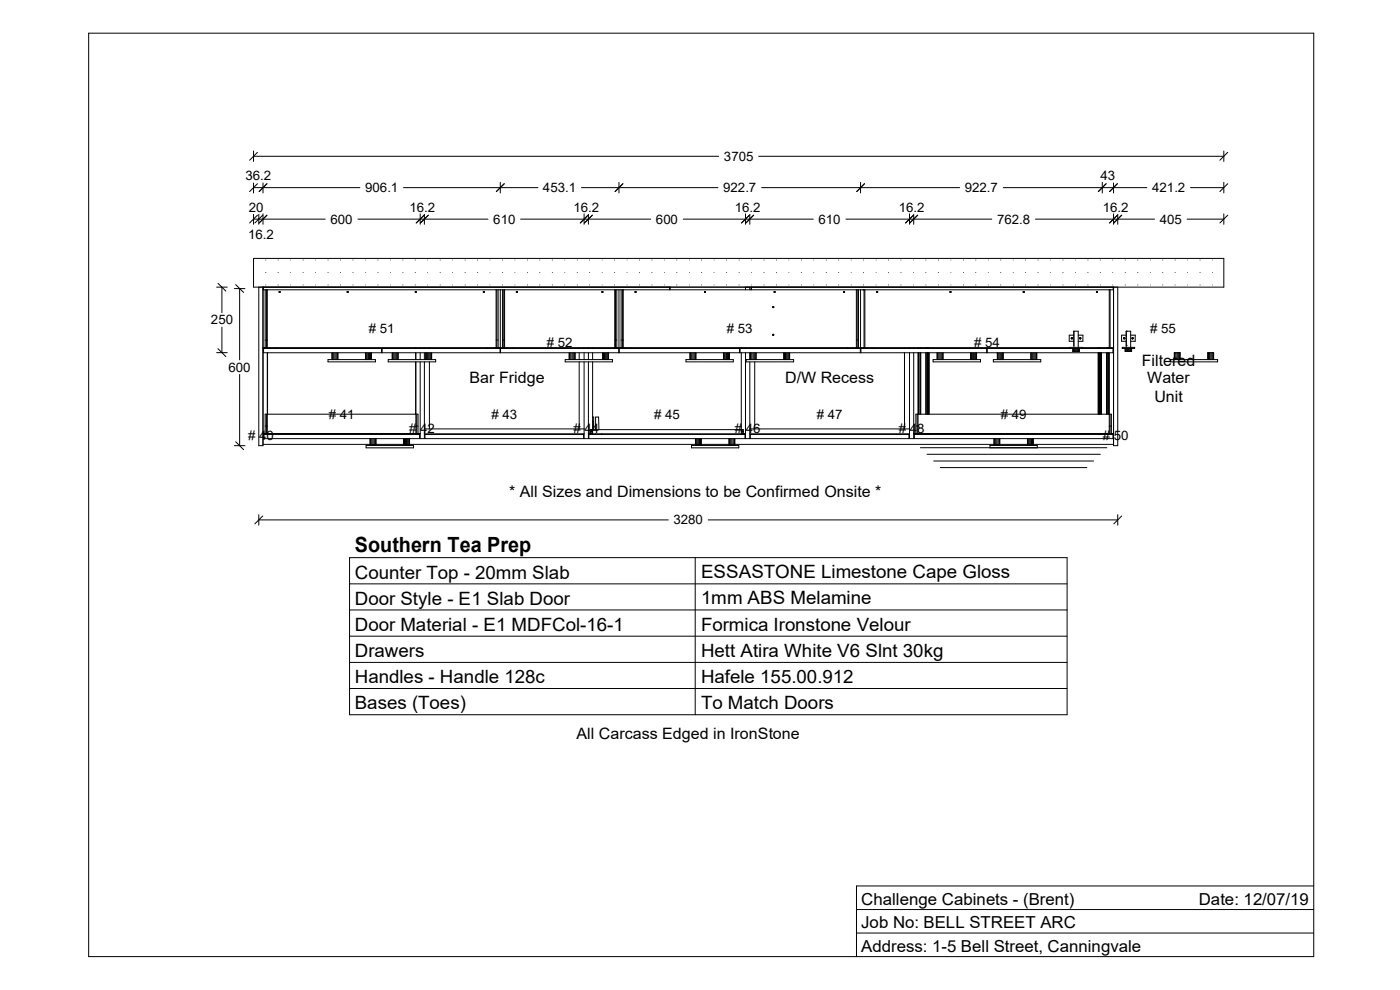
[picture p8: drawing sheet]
<svg xmlns="http://www.w3.org/2000/svg" width="297mm" height="210mm" viewBox="0 0 297 210" stroke-linecap="round" stroke-linejoin="round" font-family="sans-serif">
<g fill="none" stroke="#000" stroke-width=".21">
<path d="M18.8 7h259.9v195.9h-259.9zM53.8 32v2.2M53.8 38.8v2.1M53.8 39.8h22.5M53.8 33.2h98.7M54.6 39l-1.7 1.6M54.6 32.3l-1.7 1.7M55.8 38.8v2.1M56.6 39l-1.6 1.6M85.6 39.8h28.5M106.1 38.7v2.2M107 39l-1.7 1.6"/>
<path d="M123.4 39.8h28.9M131.3 38.7v2.2M132.1 39l-1.6 1.6M161 33.2h98.6M161.6 39.8h42M182.6 38.7v2.2M183.4 39l-1.6 1.6M212.8 39.8h30.5M233.9 38.7v2.2M234.7 39l-1.7 1.6M236.2 38.8v2.1M237.1 39l-1.7 1.6"/>
<path d="M252.6 39.8h7M259.6 32v2.2M259.6 38.7v2.2M260.5 39l-1.7 1.6M260.5 32.3l-1.7 1.7M53.8 54.8h205.8v6.1h-205.8zM53.8 45.5v2.1M53.8 46.5h15.2M54.6 45.6l-1.7 1.7M54.9 45.5v2.1M55.7 45.6l-1.6 1.7M55.8 45.4v2.2"/>
<path d="M56.6 45.6l-1.6 1.7M75.9 46.5h27.6M89.1 45.4v2.2M90 45.6l-1.7 1.7M90 45.5v2.1M90.9 45.6l-1.7 1.7M110.5 46.5h27.5M123.9 45.4v2.2M124.8 45.6l-1.7 1.7M124.8 45.5v2.1M125.7 45.6l-1.7 1.7M144.9 46.5h27.6"/>
<path d="M158.2 45.4v2.2M159 45.6l-1.7 1.7M159.1 45.5v2.1M159.9 45.6l-1.7 1.7M179.5 46.5h30.9M193 45.4v2.2M193.8 45.6l-1.7 1.7M193.8 45.5v2.1M194.7 45.6l-1.7 1.7M219.7 46.5h25.2M236.2 45.4v2.2M237.1 45.6l-1.7 1.7"/>
<path d="M237.1 45.5v2.1M238 45.6l-1.7 1.7M251.8 46.5h7.8M259.6 45.4v2.2M260.5 45.6l-1.7 1.7M46 60.9h2.2M46 74.8h2.2M46.2 74l1.7 1.6M46.2 60.1l1.7 1.7M47.1 60.9v5.4M47.1 69.4v5.4M49.7 61.2h2.3"/>
<path d="M50 60.4l1.7 1.6M50.8 61.2v15.1M50.8 79.4v15.1M54.9 60.9v33.6h.9v-33.6M55.8 61.5h180.4M55.8 73.8h171.2M55.9 60.9v.6M55.9 73.9h25v.9h-25zM56.3 61.5v12.3M56.3 72.1h.4M56.5 61.5v12.3M56.7 61.5v12.4"/>
<path d="M56.7 74.8v17.2M56.8 73.8v.1M56.8 74.8v13.1M57.3 73.8v.1M58.6 73.8v.1M59.2 61.9l.2 .1h-.1zM59.4 62h.1M69.6 76.3h10v.5h-10zM70.4 74.8v1.5M70.5 74.8v1.5M70.6 74.8v1.5M70.8 74.8v1.5"/>
<path d="M71.1 74.8v1.5M71.3 74.8v1.5M71.5 74.8v1.5M71.6 74.8v1.5M71.7 74.8v1.5M73.7 61.9v.1h.1M73.7 61.8h.1M73.8 61.8v.1M73.9 61.9v.1M73.9 62h-.1M77.5 74.8v1.5M77.6 74.8v1.5"/>
<path d="M77.7 74.8v1.5M77.9 74.8v1.5M78.2 74.8v1.5M78.4 74.8v1.5M78.6 74.8v1.5M78.8 74.8v1.5M81.1 73.9h25v.9h-25zM82.4 76.3h10v.5h-10zM83.2 74.8v1.5M83.3 74.8v1.5M83.4 74.8v1.5M83.6 74.8v1.5"/>
<path d="M83.8 74.8v1.5M84.1 74.8v1.5M84.3 74.8v1.5M84.4 74.8v1.5M84.5 74.8v1.5M88.2 73.8v.1M88.2 74.8v1.5M88.2 76.8v11.1M88.2 61.8l-.1 .2M88.2 61.8l.1 .1M88.2 76.8v15.2M88.3 61.9v.1h-.2"/>
<path d="M89.1 73.8v.1M89.1 74.8v1.5M89.1 76.8v16.2h.9v-16.2M90 73.8v.1M90 74.8v1.5M90.3 74.8v1.5M90.4 74.8v1.5M90.5 74.8v1.5M90.7 74.8v1.5M90.9 74.8v1.5M91.1 73.8v.1M91.1 76.8v14.2"/>
<path d="M91.2 74.8v1.5M91.4 74.8v1.5M91.5 74.8v1.5M91.6 74.8v1.5M102.6 62h.1M102.7 61.9l-.2 .1M102.7 61.9v.1M102.7 62h.1M103.4 73.8v.1M104.7 73.8v.1M105.2 61.5v12.3M105.2 72.1h.5"/>
<path d="M105.4 61.5v12.3M105.7 61.5v12.3M106.1 61.5v12.3M106.2 73.9h25.1v.9h-25.1zM106.6 61.5v12.3M106.6 72.1h.5M106.9 61.5v12.3M107.1 61.5v12.3M107.5 73.8v.1M108.9 73.8v.1M109.5 61.9l.2-.1 .1 .2h-.2zM119.9 76.3h10v.5h-10z"/>
<path d="M120.7 74.8v1.5M120.9 74.8v1.5M121.1 74.8v1.5M121.4 74.8v1.5M121.6 74.8v1.5M121.8 74.8v1.5M122 74.8v1.5M122.9 73.8v.1M122.9 74.8v1.5M122.9 76.8v14.2M123.9 73.8v.1M123.9 74.8v1.5"/>
<path d="M123.9 76.8v16.2h.9v-16.2M124.8 73.8v.1M124.8 74.8v1.5M125.7 73.8v.1M125.7 74.8v1.5M125.7 76.8v15.2M127.7 61.9l.2 .1M127.8 61.8h.1M127.9 61.8v.1M127.9 74.8v1.5M127.9 61.9v.1M128 74.8v1.5"/>
<path d="M128.2 74.8v1.5M128.5 74.8v1.5M128.7 74.8v1.5M128.9 74.8v1.5M129.1 74.8v1.5M130.4 61.5v12.3M130.4 72.1h.5M130.6 61.5v12.3M130.9 61.5v12.3M131.3 61.5v12.3M131.4 73.9h25.5v.9h-25.5zM131.8 61.5v12.3"/>
<path d="M131.8 72.1h.4M132 61.5v12.3M132.2 61.5v12.3M132.7 73.8v.1M134.1 73.8v.1M134.7 62l.1-.2 .1 .2M134.7 62h.2M134.7 62h.1M134.9 62h.1M142.1 60.9v.6M142.2 60.9v.6M145.5 76.3h10.1v.5h-10.1z"/>
<path d="M146.4 74.8v1.5M146.6 74.8v1.5M146.8 74.8v1.5M147 74.8v1.5M147.2 74.8v1.5M147.4 74.8v1.5M147.6 74.8v1.5M149.5 62h.1M149.6 61.9l-.1 .1M149.7 61.9v.1M149.7 62h-.1M153.5 74.8v1.5"/>
<path d="M153.7 74.8v1.5M153.9 74.8v1.5M154.1 74.8v1.5M154.3 74.8v1.5M154.6 74.8v1.5M154.7 74.8v1.5M154.8 74.8v1.5M157 73.9h25.5v.9h-25.5zM157.3 73.8v.1M157.3 74.8v17.2M158.2 60.9v.6M158.2 73.8v.1"/>
<path d="M158.2 74.8v18.2h.9v-16.2M158.3 76.3h10.1v.5h-10.1zM159.1 60.9v.6M159.1 73.8v.1M159.1 74.8v1.5M159.2 74.8v1.5M159.3 74.8v1.5M159.4 60.9v.6M159.5 74.8v1.5M159.8 74.8v1.5M160 74.8v1.5M160.1 73.8v.1"/>
<path d="M160.1 76.8v14.2M160.2 74.8v1.5M160.4 74.8v1.5M163.9 65.2h.1M163.9 71v.1M163.9 71h.3l-.2 .1M163.9 71h.1M164 65.1l-.1 .1M164 65.2v.1M164 71.1h.1M164 65.1h.1M164 65.1h.2l-.2 .2"/>
<path d="M164.2 62l.1-.2 .1 .2M164.3 62h.1M164.4 62h.1M166.3 74.8v1.5M166.4 74.8v1.5M166.6 74.8v1.5M166.9 74.8v1.5M167.1 74.8v1.5M167.3 74.8v1.5M167.5 74.8v1.5M179.1 61.9h-.1l.1 .1M179.2 61.9v.1"/>
<path d="M179.2 62h-.1M179.8 73.8v.1M181.2 73.8v.1M181.7 72.1h.4M181.7 61.5v12.3M181.9 61.5v12.3M182.1 61.5v12.3M182.6 61.5v12.3M182.6 73.9h26.7v.9h-26.7zM183.3 61.5v12.3M183.5 61.5v12.3M184 73.8v.1"/>
<path d="M185.4 73.8v.1M186 61.8l.2 .2h-.2zM191.9 73.8v.1M191.9 74.8v16.2M193 73.8v.1M193 74.8v18.2h.8v-18.2M193.8 73.8v.1M194.8 73.8v.1M194.8 74.8v17.2M194.8 74.8v13.1M194.9 73.8v.1M194.9 74.8v13.1"/>
<path d="M195.2 73.8v.1M195.2 74.8v13.1M195.3 73.8v.1M195.3 74.8v13.1M196.4 73.8v.1M196.4 74.8v13.1M196.5 73.8v.1M196.5 74.8v13.1M196.6 73.8v.1M196.6 74.8v13.1M196.8 73.8v.1M196.8 74.8v13.1"/>
<path d="M196.9 73.8v.1M196.9 74.8v13.1M197 73.8v.1M197 74.8v13.1M197.1 73.8v.1M197.1 74.8v13.1M198 76.3h10v.5h-10zM198.8 74.8v1.5M198.9 74.8v1.5M199 74.8v1.5M199.2 74.8v1.5M199.4 74.8v1.5"/>
<path d="M199.7 74.8v1.5M199.9 74.8v1.5M200 74.8v1.5M200.1 74.8v1.5M201.5 61.9l.2 .1h-.1zM205.9 74.8v1.5M206 74.8v1.5M206.1 74.8v1.5M206.3 74.8v1.5M206.5 74.8v1.5M206.8 74.8v1.5M207 74.8v1.5"/>
<path d="M207.1 74.8v1.5M207.2 74.8v1.5M209.4 73.9h26.7v.9h-26.7zM210.7 76.3h10.1v.5h-10.1zM211.6 74.8v1.5M211.8 74.8v1.5M212 74.8v1.5M212.2 74.8v1.5M212.4 74.8v1.5M212.6 74.8v1.5M212.8 74.8v1.5M217.1 61.9l.1-.1 .1 .2h-.2z"/>
<path d="M217.1 62h.1M218.7 74.8v1.5M218.9 74.8v1.5M219.1 74.8v1.5M219.3 74.8v1.5M219.6 74.8v1.5M219.8 74.8v1.5M219.9 74.8v1.5M220 74.8v1.5M227 73.9v-.2h2.6v.2M227.6 73.9v.6h1.4l-.1-.6M227.6 73.9v.6"/>
<path d="M227.7 73.9v.6M227.8 71.1h-1v1.3h1M227.8 73.9v.6M227.8 73.3v-3h.9v3.4M227.8 70.3v3.4M227.9 73.9v.6M228.1 73.9v.6M228.3 73.9v.6M228.5 73.9v.6M228.6 73.9v.6M228.7 71.1h1v1.3h-1M228.8 73.9v.6"/>
<path d="M228.9 73.9v.6M229.6 73.8h6.6M232.6 62l.1-.2 .1 .2M232.6 62h.1M232.6 62h.2M232.8 62h.1M233 73.8v.1M233 74.8v13.1M233.1 73.8v.1M233.1 74.8v13.1M233.2 73.8v.1M233.2 74.8v13.1"/>
<path d="M233.3 73.8v.1M233.3 74.8v13.1M233.4 73.8v.1M233.4 74.8v13.1M233.6 74.8v13.1M233.7 74.8v13.1M234.7 74.8v13.1M234.8 73.8v.1M234.8 74.8v13.1M234.9 73.8v.1M234.9 74.8v13.1M235.2 73.8v.1"/>
<path d="M235.2 74.8v13.1M235.3 61.5v12.4M235.3 74.8v17.2M235.5 61.5v12.3M236.2 60.9v.6M236.2 60.9v33.6h.9v-33.6M238.1 73.7h2.6v.2h-2.6zM238.7 73.9v.6h1.4v-.6M238.8 73.9v.6M238.9 73.9v.6M238.9 70.3h.1M238.9 73.3h.1"/>
<path d="M238.9 70.3h1v3.4M238.9 71.1h-1v1.3h1M238.9 70.3v3.4M239.1 73.9v.6M239.2 73.9v.6M239.4 73.9v.6M239.6 73.9v.6M239.7 73.9v.6M239.9 71.1h.9v1.3h-.9M239.9 73.9v.6M240 73.9v.6M248.3 76.3h10v.5h-10z"/>
<path d="M249.1 76.3v-1.5h1.3l-.1 1.5M249.2 74.8v1.5M249.3 74.8v1.5M249.5 74.8v1.5M249.8 74.8v1.5M250 74.8v1.5M250.2 74.8v1.5M256.2 76.3v-1.5h1.3v1.5M256.3 74.8v1.5M256.4 74.8v1.5M256.6 74.8v1.5M256.9 74.8v1.5"/>
<path d="M257.1 74.8v1.5M257.3 74.8v1.5M257.4 74.8v1.5M49.7 94.5h2.3M50 93.7l1.7 1.7M55.8 92h33.3M55.8 94.3h180.4M55.9 92.2h33.1v.8h-33.1zM56.3 92v-4.1h32.4v4.1M56.3 90.4h.4M56.5 87.9v4.1M57.3 92v.2"/>
<path d="M58.6 92v.2M77.7 94.5h10v.5h-10zM78.5 93v1.5M78.6 93v1.5M78.7 93v1.5M78.9 93v1.5M79.1 93v1.5M79.4 93v1.5M79.6 93v1.5M79.7 93v1.5M79.8 93v1.5M85.6 93v1.5"/>
<path d="M85.7 93v1.5M85.8 93v1.5M86 93v1.5M86.2 93v1.5M86.5 93v1.5M86.7 93v1.5M86.8 93v1.5M86.9 93v1.5M88.2 90.4h.5M88.4 87.9v4.1M90 92h33.9M90 91h33.9"/>
<path d="M90.2 92.2h33.6v.8h-33.6zM124.8 92h33.4M124.8 92h.9M124.9 92.2h33.2v.8h-33.2zM125.3 92v-.9h32.4v.9M125.3 91.6h.4M125.5 91.1v.5M125.6 91.1v.9M125.7 88.5h.2v2.6M125.7 89.3h.1v1.3h-.1M126.3 92v.2M126.3 91.1l.1-2.6h.6l.1 2.6"/>
<path d="M127.7 92v.2M146.7 94.5h10v.5h-10zM147.5 93v1.5M147.6 93v1.5M147.7 93v1.5M147.9 93v1.5M148.2 93v1.5M148.4 93v1.5M148.6 93v1.5M148.7 93v1.5M148.8 93v1.5M154.7 93v1.5"/>
<path d="M154.8 93v1.5M155 93v1.5M155.3 93v1.5M155.5 93v1.5M155.7 93v1.5M155.8 93v1.5M155.9 93v1.5M157.3 92h.9M157.3 91.6h.4M157.4 91.1v.9M157.4 91.6h.1M157.4 91.1v.5"/>
<path d="M159.1 92h33.9M159.1 91h33.9M159.2 92.2h33.6v.8h-33.6zM193.8 92h42.4M194 92.2h42.1v.8h-42.1zM194.3 92v-4.1h41.5v4.1M194.3 90.4h.5M194.6 87.9v4.1M195.3 95h39.5M195.3 92v.2M196.4 92v.2M196.5 92v.2"/>
<path d="M196.6 92v.2M196.7 96.4h36.7M196.8 92v.2M196.9 92v.2M197 92v.2M197.1 92v.2M198.1 97.8h33.9M199.5 99.2h31.1M210 95v-.5h10.1v.5M210.9 93v1.5M211 93v1.5M211.2 93v1.5"/>
<path d="M211.5 93v1.5M211.7 93v1.5M211.9 93v1.5M212.1 93v1.5M218 93v1.5M218.2 93v1.5M218.4 93v1.5M218.6 93v1.5M218.8 93v1.5M219 93v1.5M219.2 93v1.5M233 92v.2"/>
<path d="M233.1 92v.2M233.2 92v.2M233.3 92v.2M233.4 92v.2M233.6 92v.2M233.7 92v.2M234.7 92v.2M235.3 90.4h.5M235.5 87.9v4.1M54.9 109.2v2.2M54.9 110.3h86.9M55.7 109.5l-1.6 1.6"/>
<path d="M74.2 118.3h152.2v33.3h-152.2zM147.5 118.3v33.3M150.3 110.3h86.8M237.1 109.2v2.2M238 109.5l-1.7 1.6M74.2 135h152.2M74.2 129.4h152.2M74.2 123.9h152.2M74.2 140.5h152.2M74.2 146.1h152.2M181.7 197.9h97M181.7 193h97"/>
<path d="M278.7 187.9h-97v15"/>
<circle cx="227.4" cy="71.8" r=".15"/>
<circle cx="229.2" cy="71.8" r=".15"/>
<circle cx="238.5" cy="71.8" r=".14"/>
<circle cx="240.3" cy="71.8" r=".14"/>
</g>
<path d="M56.3 57.7h.2v.2h-.2zM58.9 57.7h.2v.2h-.2zM61.6 57.7l.1 .2zM64.2 57.7h.2v.2h-.2zM66.9 57.7l.1 .2zM69.5 57.7h.2v.2h-.2zM72.1 57.7h.2v.2h-.2zM74.8 57.7h.2v.2h-.2zM77.5 57.7l.1 .2zM80.1 57.7h.2v.2h-.2zM82.8 57.7l.1 .2zM85.4 57.7h.2v.2h-.2zM88 57.7h.2v.2h-.2zM90.7 57.7l.1 .2zM93.3 57.7h.2v.2h-.2zM96 57.7l.1 .2zM98.6 57.7h.2v.2h-.2zM101.2 57.7h.2v.2h-.2zM103.9 57.7l.1 .2zM106.5 57.7h.2v.2h-.2zM109.2 57.7l.1 .2zM111.8 57.7h.2v.2h-.2zM114.4 57.7h.2v.2h-.2zM117.1 57.7h.2v.2h-.2zM119.8 57.7l.1 .2zM122.4 57.7h.2v.2h-.2zM125 57.7h.2v.2h-.2zM127.7 57.7l.1 .2zM130.3 57.7h.2v.2h-.2zM133 57.7l.1 .2zM135.6 57.7h.2v.2h-.2zM138.2 57.7h.2v.2h-.2zM140.9 57.7l.1 .2zM143.5 57.7h.2v.2h-.2zM146.2 57.7l.1 .2zM148.8 57.7h.1v.2h-.1zM151.4 57.7l.2 .2zM154.1 57.7h.1v.2h-.1zM156.7 57.7h.2v.2h-.2zM159.4 57.7l.1 .2zM162 57.7h.2v.2h-.2zM164.6 57.7h.2v.2h-.2zM167.3 57.7l.1 .2zM169.9 57.7h.2v.2h-.2zM172.6 57.7l.1 .2zM175.2 57.7h.2v.2h-.2zM177.8 57.7h.2v.2h-.2zM180.5 57.7l.1 .2zM183.1 57.7h.2v.2h-.2zM185.8 57.7l.1 .2zM188.4 57.7h.2v.2h-.2zM191.1 57.7h.1v.2h-.1zM193.7 57.7l.1 .2zM196.3 57.7h.2v.2h-.2zM199 57.7h.2v.2h-.2zM201.7 57.7l.1 .2zM204.3 57.7h.2v.2h-.2zM206.9 57.7h.2v.2h-.2zM209.6 57.7l.1 .2zM212.2 57.7h.2v.2h-.2zM214.9 57.7l.1 .2zM217.5 57.7h.2v.2h-.2zM220.1 57.7h.2v.2h-.2zM222.8 57.7l.1 .2zM225.4 57.7h.2v.2h-.2zM228.1 57.7l.1 .2zM230.7 57.7h.2v.2h-.2zM233.3 57.7h.2v.2h-.2zM236 57.7l.1 .2zM238.6 57.7h.2v.2h-.2zM241.3 57.7h.2v.2h-.2zM244 57.7l.1 .2zM246.6 57.7h.2v.2h-.2zM249.2 57.7h.2v.2h-.2zM251.9 57.7l.1 .2zM254.5 57.7h.2v.2h-.2zM257.2 57.7l.1 .2zM56.3 55.1h.2v.1h-.2zM58.9 55.1h.2v.1h-.2zM61.6 55.1l.1 .1zM64.2 55.1h.2v.1h-.2zM66.9 55.1l.1 .1zM69.5 55.1h.2v.1h-.2zM72.1 55.1h.2v.1h-.2zM74.8 55.1h.2v.1h-.2zM77.5 55.1l.1 .1zM80.1 55.1h.2v.1h-.2zM82.8 55.1l.1 .1zM85.4 55.1h.2v.1h-.2zM88 55.1h.2v.1h-.2zM90.7 55.1l.1 .1zM93.3 55.1h.2v.1h-.2zM96 55.1l.1 .1zM98.6 55.1h.2v.1h-.2zM101.2 55.1h.2v.1h-.2zM103.9 55.1l.1 .1zM106.5 55.1h.2v.1h-.2zM109.2 55.1l.1 .1zM111.8 55.1h.2v.1h-.2zM114.4 55.1h.2v.1h-.2zM117.1 55.1h.2v.1h-.2zM119.8 55.1l.1 .1zM122.4 55.1h.2v.1h-.2zM125 55.1h.2v.1h-.2zM127.7 55.1l.1 .1zM130.3 55.1h.2v.1h-.2zM133 55.1l.1 .1zM135.6 55.1h.2v.1h-.2zM138.2 55.1h.2v.1h-.2zM140.9 55.1l.1 .1zM143.5 55.1h.2v.1h-.2zM146.2 55.1l.1 .1zM148.8 55.1h.1v.1h-.1zM151.4 55.1l.2 .1zM154.1 55.1h.1v.1h-.1zM156.7 55.1h.2v.1h-.2zM159.4 55.1l.1 .1zM162 55.1h.2v.1h-.2zM164.6 55.1h.2v.1h-.2zM167.3 55.1l.1 .1zM169.9 55.1h.2v.1h-.2zM172.6 55.1l.1 .1zM175.2 55.1h.2v.1h-.2zM177.8 55.1h.2v.1h-.2zM180.5 55.1l.1 .1zM183.1 55.1h.2v.1h-.2zM185.8 55.1l.1 .1zM188.4 55.1h.2v.1h-.2zM191.1 55.1h.1v.1h-.1zM193.7 55.1l.1 .1zM196.3 55.1h.2v.1h-.2zM199 55.1h.2v.1h-.2zM201.7 55.1l.1 .1zM204.3 55.1h.2v.1h-.2zM206.9 55.1h.2v.1h-.2zM209.6 55.1l.1 .1zM212.2 55.1h.2v.1h-.2zM214.9 55.1l.1 .1zM217.5 55.1h.2v.1h-.2zM220.1 55.1h.2v.1h-.2zM222.8 55.1l.1 .1zM225.4 55.1h.2v.1h-.2zM228.1 55.1l.1 .1zM230.7 55.1h.2v.1h-.2zM233.3 55.1h.2v.1h-.2zM236 55.1l.1 .1zM238.6 55.1h.2v.1h-.2zM241.3 55.1h.2v.1h-.2zM244 55.1l.1 .1zM246.6 55.1h.2v.1h-.2zM249.2 55.1h.2v.1h-.2zM251.9 55.1l.1 .1zM254.5 55.1h.2v.1h-.2zM257.2 55.1l.1 .1zM56.3 60.4h.2v.1h-.2zM58.9 60.4h.2v.1h-.2zM61.6 60.4l.1 .1zM64.2 60.4h.2v.1h-.2zM66.9 60.4l.1 .1zM69.5 60.4h.2v.1h-.2zM72.1 60.4h.2v.1h-.2zM74.8 60.4h.2v.1h-.2zM77.5 60.4l.1 .1zM80.1 60.4h.2v.1h-.2zM82.8 60.4l.1 .1zM85.4 60.4h.2v.1h-.2zM88 60.4h.2v.1h-.2zM90.7 60.4l.1 .1zM93.3 60.4h.2v.1h-.2zM96 60.4l.1 .1zM98.6 60.4h.2v.1h-.2zM101.2 60.4h.2v.1h-.2zM103.9 60.4l.1 .1zM106.5 60.4h.2v.1h-.2zM109.2 60.4l.1 .1zM111.8 60.4h.2v.1h-.2zM114.4 60.4h.2v.1h-.2zM117.1 60.4h.2v.1h-.2zM119.8 60.4l.1 .1zM122.4 60.4h.2v.1h-.2zM125 60.4h.2v.1h-.2zM127.7 60.4l.1 .1zM130.3 60.4h.2v.1h-.2zM133 60.4l.1 .1zM135.6 60.4h.2v.1h-.2zM138.2 60.4h.2v.1h-.2zM140.9 60.4l.1 .1zM143.5 60.4h.2v.1h-.2zM146.2 60.4l.1 .1zM148.8 60.4h.1v.1h-.1zM151.4 60.4l.2 .1zM154.1 60.4h.1v.1h-.1zM156.7 60.4h.2v.1h-.2zM159.4 60.4l.1 .1zM162 60.4h.2v.1h-.2zM164.6 60.4h.2v.1h-.2zM167.3 60.4l.1 .1zM169.9 60.4h.2v.1h-.2zM172.6 60.4l.1 .1zM175.2 60.4h.2v.1h-.2zM177.8 60.4h.2v.1h-.2zM180.5 60.4l.1 .1zM183.1 60.4h.2v.1h-.2zM185.8 60.4l.1 .1zM188.4 60.4h.2v.1h-.2zM191.1 60.4h.1v.1h-.1zM193.7 60.4l.1 .1zM196.3 60.4h.2v.1h-.2zM199 60.4h.2v.1h-.2zM201.7 60.4l.1 .1zM204.3 60.4h.2v.1h-.2zM206.9 60.4h.2v.1h-.2zM209.6 60.4l.1 .1zM212.2 60.4h.2v.1h-.2zM214.9 60.4l.1 .1zM217.5 60.4h.2v.1h-.2zM220.1 60.4h.2v.1h-.2zM222.8 60.4l.1 .1zM225.4 60.4h.2v.1h-.2zM228.1 60.4l.1 .1zM230.7 60.4h.2v.1h-.2zM233.3 60.4h.2v.1h-.2zM236 60.4l.1 .1zM238.6 60.4h.2v.1h-.2zM241.3 60.4h.2v.1h-.2zM244 60.4l.1 .1zM246.6 60.4h.2v.1h-.2zM249.2 60.4h.2v.1h-.2zM251.9 60.4l.1 .1zM254.5 60.4h.2v.1h-.2zM257.2 60.4l.1 .1z" fill-rule="evenodd" fill="#000"/>
<text font-size="4.4" x="75.3" y="117.2">Southern Tea Prep</text>
<g font-size="3.9">
<text x="75.3" y="122.7">Counter Top - 20mm Slab</text>
<text x="148.7" y="122.6">ESSASTONE Limestone Cape Gloss</text>
<text x="75.3" y="128.3">Door Style - E1 Slab Door</text>
<text x="148.7" y="128.2">1mm ABS Melamine</text>
<text x="75.3" y="133.9">Door Material - E1 MDFCol-16-1</text>
<text x="148.7" y="133.8">Formica Ironstone Velour</text>
<text x="75.3" y="139.4">Drawers</text>
<text x="148.7" y="139.3">Hett Atira White V6 Slnt 30kg</text>
<text x="75.3" y="144.9">Handles - Handle 128c</text>
<text x="148.7" y="144.9">Hafele 155.00.912</text>
<text x="75.3" y="150.5">Bases (Toes)</text>
<text x="148.7" y="150.4">To Match Doors</text>
</g>
<g font-size="3.5">
<text x="182.7" y="191.9">Challenge Cabinets - (Brent)</text>
<text x="254.3" y="191.9">Date: 12/07/19</text>
<text x="182.7" y="196.9">Job No: BELL STREET ARC</text>
<text x="182.7" y="201.9">Address: 1-5 Bell Street, Canningvale</text>
</g>
<g font-size="3.3">
<text x="242.2" y="77.7">Filtered</text>
<text x="99.6" y="81.3">Bar Fridge</text>
<text x="166.6" y="81.3">D/W Recess</text>
<text x="243.4" y="81.3">Water</text>
<text x="244.9" y="85.2">Unit</text>
<text x="108" y="105.4">* All Sizes and Dimensions to be Confirmed Onsite *</text>
<text x="122.3" y="156.8">All Carcass Edged in IronStone</text>
</g>
<g font-size="2.8">
<text x="153.6" y="34.1">3705</text>
<text x="52.1" y="38.2">36.2</text>
<text x="77.5" y="40.8">906.1</text>
<text x="115.2" y="40.8">453.1</text>
<text x="153.4" y="40.8">922.7</text>
<text x="204.7" y="40.8">922.7</text>
<text x="233.5" y="38.2">43</text>
<text x="244.4" y="40.8">421.2</text>
<text x="52.8" y="44.9">20</text>
<text x="70.1" y="47.5">600</text>
<text x="86.9" y="44.9">16.2</text>
<text x="104.6" y="47.5">610</text>
<text x="121.7" y="44.9">16.2</text>
<text x="139.1" y="47.5">600</text>
<text x="155.9" y="44.9">16.2</text>
<text x="173.7" y="47.5">610</text>
<text x="190.7" y="44.9">16.2</text>
<text x="211.5" y="47.5">762.8</text>
<text x="233.9" y="44.9">16.2</text>
<text x="246" y="47.5">405</text>
<text x="52.6" y="50.6">16.2</text>
<text x="44.7" y="68.8">250</text>
<text x="78.2" y="70.7"># 51</text>
<text x="154.2" y="70.7"># 53</text>
<text x="244" y="70.7"># 55</text>
<text x="116" y="73.5"># 52</text>
<text x="206.7" y="73.5"># 54</text>
<text x="48.5" y="78.8">600</text>
<text x="69.8" y="89"># 41</text>
<text x="104.3" y="89"># 43</text>
<text x="138.8" y="89"># 45</text>
<text x="173.3" y="89"># 47</text>
<text x="212.3" y="89"># 49</text>
<text x="52.6" y="93.3"># 40</text>
<text x="86.8" y="91.8"># 42</text>
<text x="121.7" y="91.8"># 44</text>
<text x="155.9" y="91.8"># 46</text>
<text x="190.7" y="91.8"># 48</text>
<text x="233.9" y="93.3"># 50</text>
<text x="142.9" y="111.3">3280</text>
</g>
</svg>
